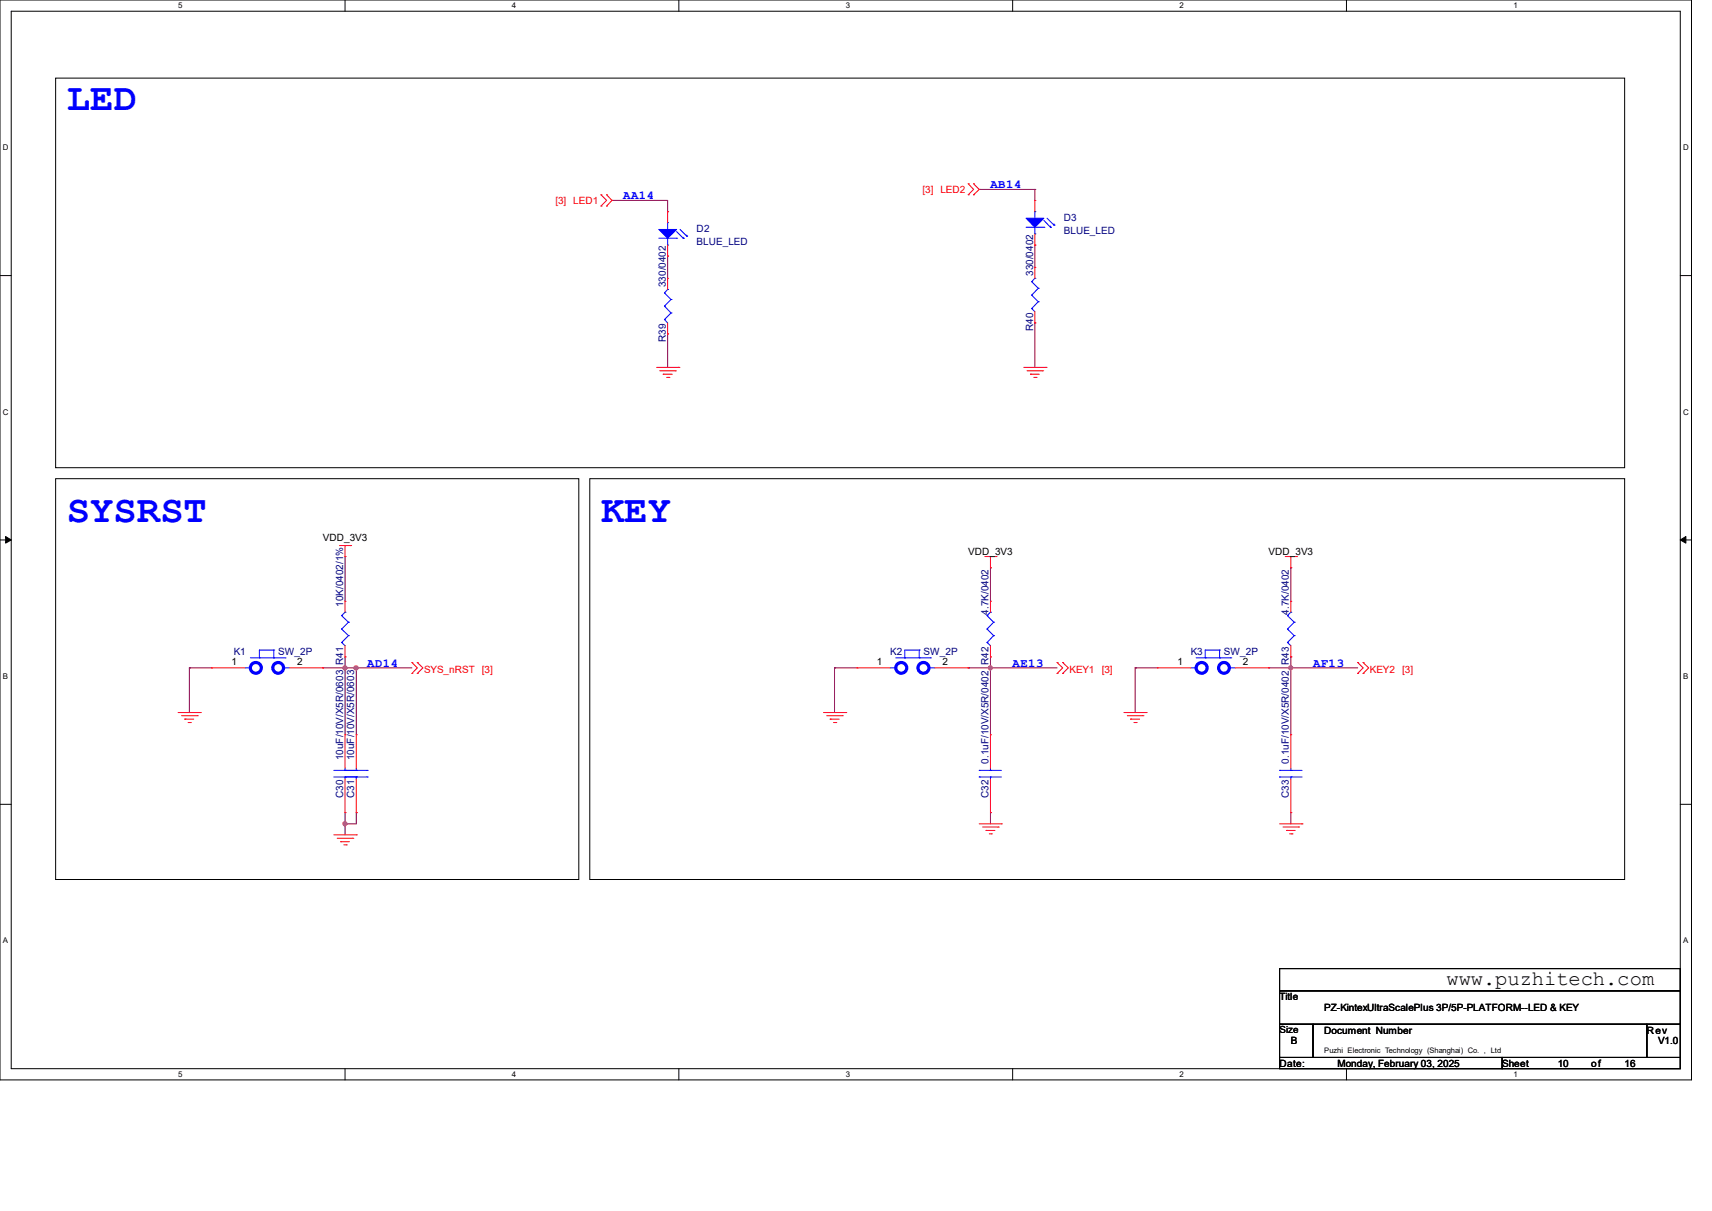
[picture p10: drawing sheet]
<svg xmlns="http://www.w3.org/2000/svg" width="297mm" height="210mm" viewBox="0 0 297 210" stroke-linecap="round" stroke-linejoin="round" font-family="sans-serif">
<path d="M0 0h293.5v187.3h-293.5zM1.9 1.9h289.6v183.4h-289.6z" fill="none" stroke="#000" stroke-width=".17"/>
<g fill="#fff">
<path d="M30.9 .2h.8v1.5h-.8z"/>
<path d="M30.9 185.5h.8v1.6h-.8z"/>
</g>
<path d="M59.9 0v1.9M59.9 185.3v2" fill="none" stroke="#000" stroke-width=".17"/>
<g fill="#fff">
<path d="M88.8 .2h.8v1.5h-.8z"/>
<path d="M88.8 185.5h.8v1.6h-.8z"/>
</g>
<path d="M117.8 0v1.9M117.8 185.3v2" fill="none" stroke="#000" stroke-width=".17"/>
<g fill="#fff">
<path d="M146.7 .2h.8v1.5h-.8z"/>
<path d="M146.7 185.5h.8v1.6h-.8z"/>
</g>
<path d="M175.7 0v1.9M175.7 185.3v2" fill="none" stroke="#000" stroke-width=".17"/>
<g fill="#fff">
<path d="M204.6 .2h.8v1.5h-.8z"/>
<path d="M204.6 185.5h.8v1.6h-.8z"/>
</g>
<path d="M233.6 0v1.9M233.6 185.3v2" fill="none" stroke="#000" stroke-width=".17"/>
<g fill="#fff">
<path d="M262.6 .2h.7v1.5h-.7z"/>
<path d="M262.6 185.5h.7v1.6h-.7z"/>
<path d="M.5 24.8h1v1.6h-1z"/>
<path d="M292 24.8h1v1.6h-1z"/>
<path d="M.5 70.7h1v1.5h-1z"/>
<path d="M292 70.7h1v1.5h-1z"/>
</g>
<path d="M0 47.8h1.9M291.5 47.8h2" fill="none" stroke="#000" stroke-width=".17"/>
<g fill="#fff">
<path d="M.5 116.5h.9v1.6h-.9z"/>
<path d="M292 116.5h.9v1.6h-.9z"/>
</g>
<path d="M0 93.6h1.9M291.5 93.6h2" fill="none" stroke="#000" stroke-width=".17"/>
<path d="M1 93l.9 .6-.9 .6zM291.5 93.6l1-.6v1.2z" fill="#000" stroke="#000" stroke-width=".17"/>
<g fill="#fff">
<path d="M.5 162.4h.9v1.5h-.9z"/>
<path d="M292 162.4h.9v1.5h-.9z"/>
</g>
<path d="M9.7 13.5h272.2v67.6h-272.2zM9.7 83h90.7v69.5h-90.7zM102.3 83h179.6v69.5h-179.6zM0 139.5h1.9M291.5 139.5h2M222 168h69.5v3.8h-69.5zM222 171.8h69.5v5.8h-69.5zM222 177.6h5.8v5.8h-5.8zM227.8 177.6h57.9v5.8h-57.9zM285.7 177.6h5.8v5.8h-5.8zM222 183.4h38.6v1.9h-38.6zM260.6 183.4h30.9v1.9h-30.9z" fill="none" stroke="#000" stroke-width=".17"/>
<g fill="none" stroke="#800040" stroke-width=".17">
<path d="M106.2 34.8h.1M106.2 34.8h9.6v1.9M115.8 36.7h.1M169.9 32.9h.1M169.9 32.9h9.6M179.5 32.9h.1M179.5 32.9v1.9M115.8 44.4h.1M115.8 57.9h.1M115.8 44.4v3.9M115.8 57.9v5.8M179.5 42.5h.1"/>
<path d="M179.5 56h.1M179.5 42.5v3.9M179.5 56v7.7M59.9 96.5h.1M59.9 96.5v7.8M171.8 98.5h.1M171.8 98.5v5.8M223.9 98.5h.1M223.9 98.5v5.8M32.9 115.8h.1M32.9 115.8h3.8M32.9 115.8v7.8"/>
<path d="M56 115.8h.1M56 115.8h15.5M59.9 115.8h.1M59.9 113.9h.1M59.9 113.9v13.5M61.8 115.8h.1M61.8 115.8v11.6M144.8 115.8h.1M144.8 115.8h3.9M144.8 115.8v7.8M168 115.8h.1M168 115.8h15.4"/>
<path d="M171.8 115.8h.1M171.8 113.9h.1M171.8 113.9v13.5M196.9 115.8h.1M196.9 115.8h3.9M196.9 115.8v7.8M220.1 115.8h.1M220.1 115.8h15.4M223.9 115.8h.1M223.9 113.9h.1M223.9 113.9v13.5M59.9 140.9h.1"/>
<path d="M59.9 142.9h.1M59.9 140.9v3.9M61.8 140.9h.1M61.8 140.9v2h-1.9M171.8 140.9h.1M171.8 140.9v2M223.9 140.9h.1M223.9 140.9v2"/>
</g>
<g fill="#f0f" stroke="#f0f" stroke-width=".17">
<circle cx="171.8" cy="115.8" r=".36"/>
<circle cx="223.9" cy="115.8" r=".36"/>
<circle cx="59.8" cy="115.8" r=".36"/>
<circle cx="59.8" cy="142.9" r=".36"/>
<circle cx="61.8" cy="115.8" r=".37"/>
</g>
<g fill="none" stroke="#f00" stroke-width=".17">
<path d="M104.3 35.7h.1M104.3 33.8h.1M104.3 33.8l.9 1-.9 .9M105.2 33.8h.1M105.2 35.7h.1M105.2 33.8l1 1-1 .9M115.8 36.7h.1M115.8 36.7v1.9M168 33.8h.1M168 31.9h.1M168 31.9l.9 1-.9 .9M168.9 31.9h.1"/>
<path d="M168.9 33.8h.1M168.9 31.9l1 1-1 .9M179.5 34.8h.1M179.5 34.8v1.9M115.8 44.4h.1M115.8 57.9h.1M115.8 48.3h.1M115.8 42.5v1.9M115.8 48.3v1.9M115.8 56v1.9M179.5 56h.1M179.5 46.4h.1"/>
<path d="M179.5 42.5h.1M179.5 40.6v1.9M179.5 46.4v1.9M179.5 54.1v1.9M113.9 63.7h3.9M114.5 64.3h2.7M115.1 64.9h.1M115.1 64.9h1.5M115.7 65.4h.3M116 65.4h.1M117.2 64.3h.1M117.8 63.7h.1"/>
<path d="M177.6 63.7h3.9M178.2 64.3h2.7M178.8 64.9h.1M178.8 64.9h1.5M179.4 65.4h.3M179.7 65.4h.1M180.9 64.3h.1M181.5 63.7h.1M58.9 94.6h1.9M59.9 96.5h.1M59.9 94.6v1.9M60.8 94.6h.1"/>
<path d="M170.9 96.5h1.9M171.8 98.5h.1M171.8 96.5v2M172.8 96.5h.1M223 96.5h1.9M223.9 98.5h.1M223.9 96.5v2M224.9 96.5h.1M36.7 115.8h.1M36.7 115.8h5.8M50.2 115.8h5.8M56 115.8h.1"/>
<path d="M59.9 113.9h.1M59.9 104.3h.1M59.9 104.3v1.9M59.9 112v1.9M71.5 114.9h.1M71.5 116.8h.1M71.5 114.9l.9 .9-.9 1M72.4 114.9h.1M72.4 116.8h.1M72.4 114.9l1 .9-1 1M148.7 115.8h.1M148.7 115.8h5.7"/>
<path d="M162.2 115.8h5.8M168 115.8h.1M171.8 113.9h.1M171.8 104.3h.1M171.8 104.3v1.9M171.8 112v1.9M183.4 114.9h.1M183.4 116.8h.1M183.4 114.9l1 .9-1 1M184.4 114.9h.1M184.4 116.8h.1M184.4 114.9l.9 .9-.9 1"/>
<path d="M200.8 115.8h.1M200.8 115.8h5.8M214.3 115.8h5.8M220.1 115.8h.1M223.9 113.9h.1M223.9 104.3h.1M223.9 104.3v1.9M223.9 112v1.9M235.5 114.9h.1M235.5 116.8h.1M235.5 114.9l1 .9-1 1M236.5 114.9h.1"/>
<path d="M236.5 116.8h.1M236.5 114.9l.9 .9-.9 1M30.9 123.6h3.9M31.5 124.1h2.7M32 124.7h.1M32 124.7h1.6M32.6 125.3h.4M33 125.3h.1M34.2 124.1h.1M34.8 123.6h.1M59.9 127.4h.1M59.9 127.4v5.8"/>
<path d="M59.9 135.1v5.8M61.8 127.4h.1M61.8 127.4v5.8M61.8 135.1v5.8M142.9 123.6h3.8M143.4 124.1h2.7M144 124.7h.1M144 124.7h1.6M144.6 125.3h.4M145 125.3h.1M146.1 124.1h.1M146.7 123.6h.1"/>
<path d="M171.8 127.4h.1M171.8 127.4v5.8M171.8 135.1v5.8M195 123.6h3.8M195.6 124.1h2.7M196.1 124.7h.1M196.1 124.7h1.6M196.7 125.3h.4M197.1 125.3h.1M198.3 124.1h.1M198.8 123.6h.1M223.9 127.4h.1"/>
<path d="M223.9 127.4v5.8M223.9 135.1v5.8M57.9 144.8h3.9M58.5 145.4h2.7M59.1 146h.1M59.1 146h1.5M59.6 146.5h.5M59.9 140.9h.1M60.1 146.5h.1M61.2 145.4h.1M61.8 144.8h.1M61.8 140.9h.1"/>
<path d="M169.9 142.9h3.8M170.5 143.4h2.7M171.1 144h.1M171.1 144h1.5M171.6 144.6h.4M171.8 140.9h.1M172 144.6h.1M173.2 143.4h.1M173.7 142.9h.1M222 142.9h3.9M222.6 143.4h2.7M223.2 144h.1"/>
<path d="M223.2 144h1.5M223.7 144.6h.5M223.9 140.9h.1M224.2 144.6h.1M225.3 143.4h.1M225.9 142.9h.1"/>
</g>
<g fill="none" stroke="#00f" stroke-width=".17">
<path d="M115.8 38.6h.1M115.8 38.6v1.2M118 39.8l1.1 1.1M178 39.4h3.1M179.5 36.7h.1M179.5 36.7v1.1M179.5 39.4v1.2M181.1 39.4h.1M181.1 38.2l1.1 1.2M181.7 37.8l1.1 1.2M182.2 39.4h.1M182.2 39.2v.2"/>
<path d="M182.8 39h.1M182.8 38.8v.2M114.3 41.3h3.1M115.3 55.4h.1M115.3 53.1h.1M115.3 50.8h.1M115.3 55.4l.5 .6M115.3 53.1l1.1 1.2M115.3 50.8l1.1 1.1M115.8 42.5h.1M115.8 50.2h.1M115.8 41.3v1.2"/>
<path d="M115.8 50.2l-.5 .6M116.4 54.3h.1M116.4 51.9h.1M116.4 54.3l-1.1 1.1M116.4 51.9l-1.1 1.2M117.4 41.3h.1M117.4 40.2l1.1 1.1M118.5 41.3h.1M118.5 41.1v.2M119.1 40.9h.1M119.1 40.8v.1M179 53.5h.1"/>
<path d="M179 51.2h.1M179 48.9h.1M179 53.5l.5 .6M179 51.2l1.1 1.1M179 48.9l1.1 1.1M179.5 48.3h.1M179.5 40.6h.1M179.5 48.3l-.5 .6M180.1 52.3h.1M180.1 50h.1M180.1 52.3l-1.1 1.2M180.1 50l-1.1 1.2"/>
<path d="M42.5 115.8h.9M43.4 115.8h.1M43.4 114.1h6M45 114.1h.1M47.5 112.7h.1M47.5 114.1h.1M47.5 112.7h-2.5v1.4M47.5 112.7v1.4M49.2 115.8h.1M49.2 115.8h1M49.4 114.1h.1M59.3 111.4h.1"/>
<path d="M59.3 109.1h.1M59.3 106.8h.1M59.3 111.4l.6 .6M59.3 109.1l1.2 1.1M59.3 106.8l1.2 1.1M59.9 106.2h.1M59.9 106.2l-.6 .6M60.5 110.2h.1M60.5 107.9h.1M60.5 110.2l-1.2 1.2M60.5 107.9l-1.2 1.2M154.4 115.8h1"/>
<path d="M155.4 115.8h.1M155.4 114.1h6M157 114.1h.1M159.5 112.7h.1M159.5 114.1h.1M159.5 112.7h-2.5v1.4M159.5 112.7v1.4M161.2 115.8h.1M161.2 115.8h1M161.4 114.1h.1M171.2 111.4h.1M171.2 109.1h.1"/>
<path d="M171.2 106.8h.1M171.2 111.4l.6 .6M171.2 109.1l1.2 1.1M171.2 106.8l1.2 1.1M171.8 106.2h.1M171.8 106.2l-.6 .6M172.4 110.2h.1M172.4 107.9h.1M172.4 110.2l-1.2 1.2M172.4 107.9l-1.2 1.2M206.6 115.8h.9M207.5 115.8h.1"/>
<path d="M207.5 114.1h6M209.1 114.1h.1M211.6 112.7h.1M211.6 114.1h.1M211.6 112.7h-2.5v1.4M211.6 112.7v1.4M213.3 115.8h.1M213.3 115.8h1M213.5 114.1h.1M223.4 111.4h.1M223.4 109.1h.1M223.4 106.8h.1"/>
<path d="M223.4 111.4l.5 .6M223.4 109.1l1.1 1.1M223.4 106.8l1.1 1.1M223.9 106.2h.1M223.9 106.2l-.5 .6M224.5 110.2h.1M224.5 107.9h.1M224.5 110.2l-1.1 1.2M224.5 107.9l-1.1 1.2M57.9 134.7h5.8M57.9 133.6h5.8M59.9 134.7h.1"/>
<path d="M59.9 133.6h.1M59.9 133.2v.4M59.9 134.7v.4M61.8 134.7h.1M61.8 133.6h.1M61.8 133.2v.4M61.8 134.7v.4M63.7 134.7h.1M63.7 133.6h.1M169.9 133.6h.1M169.9 134.7h.1M169.9 134.7h3.8"/>
<path d="M169.9 133.6h3.8M171.8 133.6h.1M171.8 134.7h.1M171.8 133.2v.4M171.8 134.7v.4M222 133.6h.1M222 134.7h.1M222 134.7h3.9M222 133.6h3.9M223.9 133.6h.1M223.9 134.7h.1M223.9 133.2v.4"/>
<path d="M223.9 134.7v.4"/>
</g>
<g fill="none" stroke="#00f" stroke-width=".55">
<circle cx="44.4" cy="115.8" r=".94"/>
<circle cx="48.3" cy="115.8" r=".93"/>
<circle cx="156.4" cy="115.8" r=".94"/>
<circle cx="160.2" cy="115.8" r=".94"/>
<circle cx="208.5" cy="115.8" r=".94"/>
<circle cx="212.3" cy="115.8" r=".93"/>
</g>
<g fill="#00f" stroke="#00f" stroke-width=".17">
<path d="M114.3 39.8h3.1l-1.6 1.5z"/>
<path d="M178 37.8h3.1l-1.6 1.6z"/>
</g>
<g font-size="6.7" fill="#00f">
<text x="11.6" y="19.1">LED</text>
<text x="11.6" y="90.6">SYSRST</text>
<text x="104.3" y="90.6">KEY</text>
</g>
<text font-size="3.6" x="251" y="170.8">www.puzhitech.com</text>
<g font-size="2.1" fill="#00f">
<text x="108.1" y="34.6">AA14</text>
<text x="171.8" y="32.6">AB14</text>
<text x="63.7" y="115.7">AD14</text>
<text x="175.7" y="115.7">AE13</text>
<text x="227.8" y="115.7">AF13</text>
</g>
<g font-size="1.7" fill="#f00">
<text x="96.3" y="35.4">[3] LED1</text>
<text x="160.1" y="33.5">[3] LED2</text>
<text x="73.6" y="116.7">SYS_nRST</text>
<text x="83.6" y="116.7">[3]</text>
<text x="185.5" y="116.7">KEY1</text>
<text x="191.1" y="116.7">[3]</text>
<text x="237.7" y="116.7">KEY2</text>
<text x="243.2" y="116.7">[3]</text>
</g>
<g font-size="1.7" fill="#000080">
<text x="120.9" y="40.2">D2</text>
<text x="184.6" y="38.3">D3</text>
<text x="184.6" y="40.6">BLUE_LED</text>
<text x="120.9" y="42.5">BLUE_LED</text>
<text x="179.2" y="47.9" transform="rotate(-90 179.2 47.9)">330/0402</text>
<text x="115.5" y="49.8" transform="rotate(-90 115.5 49.8)">330/0402</text>
<text x="115.5" y="59.3" transform="rotate(-90 115.5 59.3)">R39</text>
<text x="179.2" y="57.4" transform="rotate(-90 179.2 57.4)">R40</text>
<text x="59.5" y="105.2" transform="rotate(-90 59.5 105.2)">10K/0402/1%</text>
<text x="171.5" y="106.6" transform="rotate(-90 171.5 106.6)">4.7K/0402</text>
<text x="223.6" y="106.6" transform="rotate(-90 223.6 106.6)">4.7K/0402</text>
<text x="40.6" y="113.6">K1</text>
<text x="48.3" y="113.6">SW_2P</text>
<text x="154.4" y="113.6">K2</text>
<text x="160.2" y="113.6">SW_2P</text>
<text x="206.6" y="113.6">K3</text>
<text x="212.3" y="113.6">SW_2P</text>
<text x="59.5" y="115.3" transform="rotate(-90 59.5 115.3)">R41</text>
<text x="171.5" y="115.3" transform="rotate(-90 171.5 115.3)">R42</text>
<text x="223.6" y="115.3" transform="rotate(-90 223.6 115.3)">R43</text>
<text x="59.5" y="131.9" transform="rotate(-90 59.5 131.9)">10uF/10V/X5R/0603</text>
<text x="61.5" y="131.9" transform="rotate(-90 61.5 131.9)">10uF/10V/X5R/0603</text>
<text x="171.5" y="132.5" transform="rotate(-90 171.5 132.5)">0.1uF/10V/X5R/0402</text>
<text x="223.6" y="132.5" transform="rotate(-90 223.6 132.5)">0.1uF/10V/X5R/0402</text>
<text x="59.5" y="138.4" transform="rotate(-90 59.5 138.4)">C30</text>
<text x="61.5" y="138.4" transform="rotate(-90 61.5 138.4)">C31</text>
<text x="171.5" y="138.4" transform="rotate(-90 171.5 138.4)">C32</text>
<text x="223.6" y="138.4" transform="rotate(-90 223.6 138.4)">C33</text>
</g>
<g font-size="1.7">
<text x="56" y="93.9">VDD_3V3</text>
<text x="168" y="96.2">VDD_3V3</text>
<text x="220.1" y="96.2">VDD_3V3</text>
<text x="40.2" y="115.4">1</text>
<text x="51.6" y="115.4">2</text>
<text x="152.1" y="115.4">1</text>
<text x="163.5" y="115.4">2</text>
<text x="204.3" y="115.4">1</text>
<text x="215.6" y="115.4">2</text>
<text x="222" y="173.4">Title</text>
<text x="222" y="179.2">Size</text>
<text x="229.7" y="175.3">PZ-KintexUltraScalePlus 3P/5P-PLATFORM--LED &amp; KEY</text>
<text x="229.7" y="179.2">Document Number</text>
<text x="285.7" y="179.2">Rev</text>
<text x="222" y="185">Date:</text>
<text x="223.9" y="181.1">B</text>
<text x="232.1" y="185">Monday, February 03, 2025</text>
<text x="260.6" y="185">Sheet</text>
<text x="270.2" y="185">10</text>
<text x="276.1" y="185">of</text>
<text x="281.8" y="185">16</text>
<text x="287.6" y="181.1">V1.0</text>
</g>
<g font-size="1.4">
<text x="30.9" y="1.4">5</text>
<text x="88.8" y="1.4">4</text>
<text x="146.7" y="1.4">3</text>
<text x="204.6" y="1.4">2</text>
<text x="262.6" y="1.4">1</text>
<text x=".5" y="26.1">D</text>
<text x="292" y="26.1">D</text>
<text x=".5" y="71.9">C</text>
<text x="292" y="71.9">C</text>
<text x=".5" y="117.8">B</text>
<text x="292" y="117.8">B</text>
<text x=".5" y="163.6">A</text>
<text x="292" y="163.6">A</text>
<text x="30.9" y="186.8">5</text>
<text x="88.8" y="186.8">4</text>
<text x="146.7" y="186.8">3</text>
<text x="204.6" y="186.8">2</text>
<text x="262.6" y="186.8">1</text>
</g>
<text font-size="1.3" x="229.7" y="182.7">Puzhi Electronic Technology (Shanghai) Co. , Ltd</text>
</svg>
